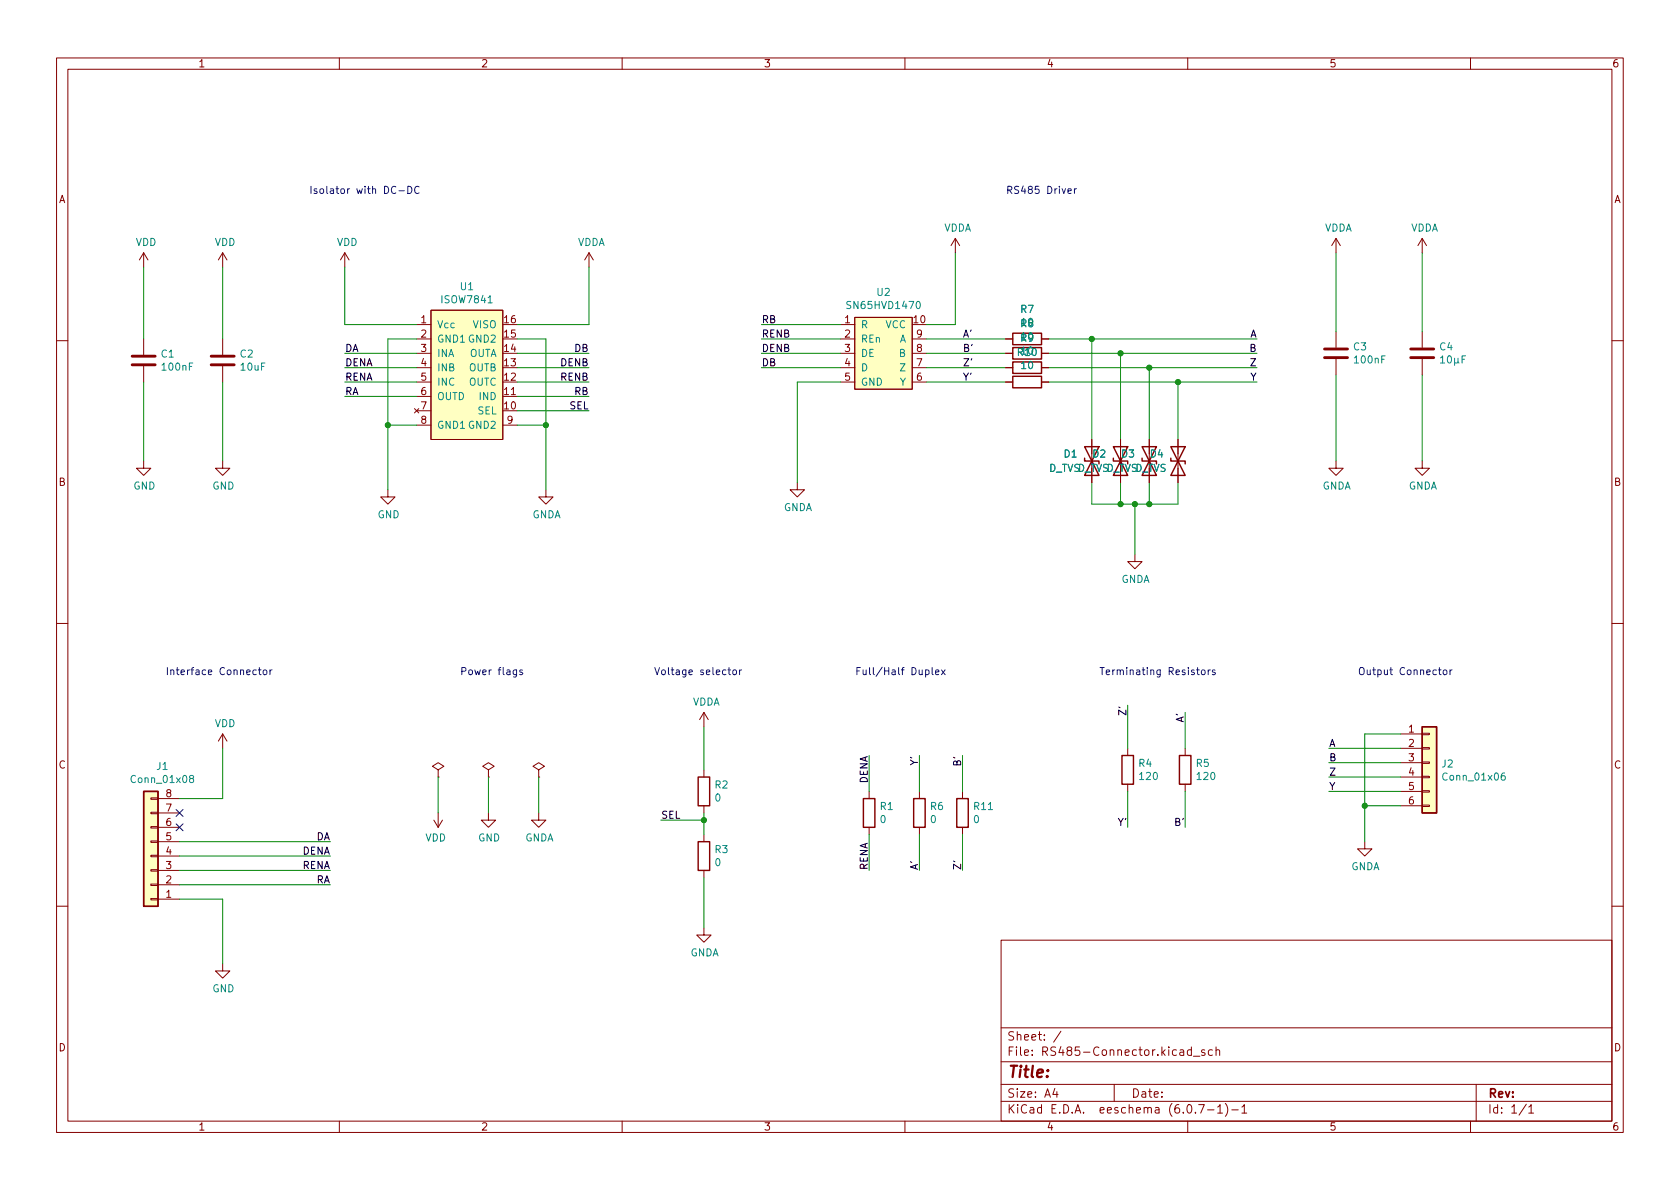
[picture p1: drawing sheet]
<svg xmlns="http://www.w3.org/2000/svg" width="297mm" height="210mm" viewBox="0 0 297 210" stroke-linecap="round" stroke-linejoin="round" font-family="sans-serif">
<g fill="none" stroke="#840000" stroke-width=".18">
<path d="M10 10.2h277v190.1h-277zM12 12.2h273v186.1h-273zM60 10.2v2M110 10.2v2M160 10.2v2M210 10.2v2M260 10.2v2M25.4 44.7l-.8 1.3M25.4 44.7v2.5M25.4 59.9v2.8M25.4 44.7l.8 1.3M39.4 44.7v2.5"/>
<path d="M39.4 59.9v2.8M39.4 44.7l-.8 1.3M39.4 44.7l.7 1.3M61 44.7l-.8 1.3M61 44.7v2.5M61 44.7l.7 1.3M73.7 59.9h2.5M73.7 57.4h2.5M76.2 54.9h12.7v22.8h-12.7zM104.1 44.7l-.7 1.3M104.1 44.7v2.5M104.1 44.7l.8 1.3"/>
<path d="M148.6 59.9h2.5M148.6 57.4h2.5M151.1 56.1h10.2v12.7h-10.2zM161.3 59.9h2.5M168.9 42.2l-.8 1.2M168.9 42.2v2.5M168.9 42.2l.8 1.2M177.8 59.9h1.3M184.1 59.9h1.3M236.2 42.2v2.5M236.2 58.7v2.8M236.2 42.2l-.7 1.2"/>
<path d="M236.2 42.2l.8 1.2M251.5 42.2v2.5M251.5 58.7v2.8M251.5 42.2l-.8 1.2M251.5 42.2l.7 1.2M10 60.2h2M25.4 64.8v2.8M39.4 64.8v2.8M73.3 72.3l.7 .7M73.7 67.6h2.5M73.7 62.5h2.5M73.7 65h2.5"/>
<path d="M73.7 70.1h2.5M73.7 72.6h2.5M73.7 75.2h2.5M74 72.3l-.7 .7M88.9 70.1h2.5M88.9 75.2h2.5M148.6 67.6h2.5M148.6 62.5h2.5M148.6 65h2.5M161.3 67.6h2.5M161.3 62.5h2.5M161.3 65h2.5"/>
<path d="M177.8 67.6h1.3M177.8 62.5h1.3M177.8 65h1.3M184.1 67.6h1.3M184.1 62.5h1.3M184.1 65h1.3M193 77.7v7.6M198.1 77.7v7.6M203.2 77.7v7.6M208.3 77.7v7.6M236.2 63.5v2.8M251.5 63.5v2.8"/>
<path d="M285 60.2h2M25.4 81.5v1.3h1.3l-1.3 1.3-1.3-1.3h1.3M39.4 81.5v1.3h1.2l-1.2 1.3-1.3-1.3h1.3M68.6 86.6v1.3h1.2l-1.2 1.2-1.3-1.2h1.3M96.5 86.6v1.3h1.3l-1.3 1.2-1.3-1.2h1.3M141 85.3v1.3h1.2l-1.2 1.3-1.3-1.3h1.3M200.7 98v1.3h1.2l-1.2 1.3-1.3-1.3h1.3M236.2 81.5v1.3h1.3l-1.3 1.3-1.3-1.3h1.3M251.5 81.5v1.3h1.2l-1.2 1.3-1.3-1.3h1.3M10 110.2h2M285 110.2h2M39.4 129.8l-.8 1.3"/>
<path d="M39.4 129.8v2.5M39.4 129.8l.7 1.3M77.5 136.1l1-.6-1-.6-1 .6 1 .6v1.3M77.5 137.4h.1M86.4 136.1l1-.6-1-.6-1.1 .6 1.1 .6v1.3M86.4 137.4h.1M95.2 136.1l1.1-.6-1.1-.6-1 .6 1 .6v1.3M95.2 137.4h.1M124.5 126v2.5M124.5 136.1v1.3M124.5 126l-.8 1.2M124.5 126l.7 1.2"/>
<path d="M153.7 139.9v1.3M162.6 139.9v1.3M170.2 139.9v1.3M199.4 132.3v1.3M199.4 138.7v1.2M209.5 132.3v1.3M209.5 138.7v1.2M247.6 129.8h3.9M247.6 132.3h3.9M247.6 134.9h3.9M247.6 137.4h3.9M247.6 139.9h3.9"/>
<path d="M251.5 139.8h1.2v.3h-1.2zM251.5 137.3h1.2v.2h-1.2zM251.5 134.7h1.2v.3h-1.2zM251.5 132.2h1.2v.3h-1.2zM251.5 129.7h1.2v.2h-1.2zM26.7 141.1h1.2v.2h-1.2zM26.7 143.6h1.2v.3h-1.2zM26.7 146.2h1.2v.2h-1.2zM26.7 148.7h1.2v.3h-1.2zM26.7 151.3h1.2v.2h-1.2zM26.7 153.8h1.2v.2h-1.2zM26.7 156.3h1.2v.3h-1.2z"/>
<path d="M26.7 158.9h1.2v.2h-1.2zM27.9 159h3.8M27.9 156.5h3.8M27.9 153.9h3.8M27.9 151.4h3.8M27.9 148.8h3.8M27.9 146.3h3.8M27.9 143.8h3.8M27.9 141.2h3.8M76.7 145l.8 1.3M77.5 143.8v2.5M78.2 145l-.7 1.3"/>
<path d="M86.4 143.8v1.2h1.2l-1.2 1.3-1.3-1.3h1.3M95.2 143.8v1.2h1.3l-1.3 1.3-1.2-1.3h1.2M124.5 142.5v1.3M124.5 147.6v1.2M124.5 153.9v1.3M153.7 146.3v1.3M162.6 146.3v1.3M170.2 146.3v1.3M241.3 148.8v1.3h1.3l-1.3 1.3-1.3-1.3h1.3M247.6 142.5h3.9M251.5 142.4h1.2v.2h-1.2zM10 160.2h2"/>
<path d="M39.4 170.4v1.3h1.2l-1.2 1.3-1.3-1.3h1.3M124.5 164.1v1.2h1.2l-1.2 1.3-1.3-1.3h1.3M177 166.3h108v32h-108zM285 160.2h2M60 198.3v2M110 198.3v2M160 198.3v2M177 194.8h108M177 191.8h108M177 187.8h108M177 181.8h108M186.5 192.5l-.4 1h1"/>
<path d="M186.9 193v1M187.6 182.4l-1.3 1.9M197 191.8v3M210 198.3v2M210.6 185.7l-.4-.1-.3 .3v.4l.2 .3h.5M210.6 185.1v1.5M211 186.8h1.1M211.9 195.3h1l-.6 1.5M213 185.7l-.4-.1-.2 .2 .1 .3 .5 .1v.4h-.6M213.5 196.3h1.1M214.4 185.7l-.5-.1-.3 .3v.4l.2 .3h.6M215 185.8l.2-.2 .4 .1v.9"/>
<path d="M215 185.1v1.5M215.3 195.8l.4-.5v1.5M215.3 196.8h.8M216.6 195.1a1.72 1.72 0 0 1 0 2.3M217.8 196.3h1.1M219.6 195.8l.4-.5v1.5M219.6 196.8h.8M260 198.3v2M261 191.8v6.5M269.9 195.3l-1.3 1.9M270.3 195.8l.4-.5v1.5M270.3 196.8h.9"/>
</g>
<g fill="none" stroke="#840000" stroke-width=".25">
<path d="M179.1 58.9h5v2.1h-5zM179.1 66.5h5v2.1h-5zM179.1 61.5h5v2h-5zM179.1 64h5v2h-5zM191.8 79l2.5 5.1h-2.5l2.5-5.1zM196.8 79l2.6 5.1h-2.6l2.6-5.1zM201.9 79l2.6 5.1h-2.6l2.6-5.1zM207 79l2.5 5.1h-2.5l2.5-5.1zM191.8 81v.5h2.5v.5M196.8 81v.5h2.6v.5M201.9 81v.5h2.6v.5M207 81v.5h2.5v.5"/>
<path d="M25.4 139.9h2.5v20.4h-2.5zM123.4 137.4h2.1v5.1h-2.1zM198.4 133.6h2v5.1h-2zM208.5 133.6h2.1v5.1h-2.1zM251.5 128.5h2.5v15.3h-2.5zM123.4 148.8h2.1v5.1h-2.1zM152.7 141.2h2v5.1h-2zM161.5 141.2h2.1v5.1h-2.1zM169.2 141.2h2v5.1h-2z"/>
</g>
<path d="M23.4 64.5h4M23.4 63h4M37.3 64.5h4.1M37.3 63h4.1M234.2 63.2h4.1M234.2 61.7h4.1M249.4 63.2h4.1M249.4 61.7h4.1" fill="none" stroke="#840000" stroke-width=".51"/>
<path d="M254.7 63.3l.4-.4v1.3M254.7 64.2h.7M256 63l.2-.1a.68 .68 0 0 1 .5 .7 .68 .68 0 0 1-.5 .6l-.2-.1-.1-.4zM257.2 63.3v1.3M257.8 64l.2 .2M257.8 63.3l-.1 .8-.3 .1-.2-.2M258.5 63.5h.4M259.1 62.9h-.6v1.3M33.8 137.7l-.3-.3 .1-.2 .2-.1 .3 .1 .1 .2v.1l-.6 .2-.1 .2v.2l.3 .3 .3-.1 .1-.2v-.2l-.2-.2M266 136.7h-.3a.86 .86 0 0 0 0 1.3l.4-.2 .1-.4-.3-.2h-.2l-.3 .2" fill="none" stroke="#008484" stroke-width=".18"/>
<g fill="#ffffc2" stroke="#ffffc2" stroke-width=".18">
<path d="M251.5 128.5h2.5v15.3h-2.5z"/>
<path d="M151.1 56.1h10.2v12.7h-10.2z"/>
<path d="M25.4 139.9h2.5v20.4h-2.5z"/>
<path d="M76.2 54.9h12.7v22.8h-12.7z"/>
</g>
<g fill="none" stroke="#0000c2" stroke-width=".18">
<path d="M70.5 33.7h1M72.1 32.9a.64 .64 0 0 1 .7 .7 .64 .64 0 0 1-.7 .6zM74.1 33.1a.6 .6 0 0 0-.8 .4 .6 .6 0 0 0 .6 .7l.2-.1M188.8 33.8l.6-.1v-.3h-.4l-.2 .2 .1 .6h.5M190 33.4v.8M190.3 33.4l-.3 .2M45.7 118.5h.5M45.9 118v1.1l.3 .2M46.6 118.5h.3l.3 .2v.4l-.3 .2-.3-.1-.1-.1zM47.7 118.5v.8M48.1 118.5l-.4 .2M91.3 118.5v1l-.2 .2h-.3"/>
<path d="M91.3 118.5h-.3l-.3 .2 .2 .5h.4M92.4 118.5h-.3l-.2 .1v.2l.5 .1v.3h-.5M128.7 118.5h.5M128.9 118v1.1l.3 .2M129.7 118.5h.3l.2 .2v.4l-.2 .2-.3-.1-.1-.1zM130.8 118.5v.8M131.1 118.5l-.3 .2M163.7 118.5h.3l.3 .2-.2 .5h-.4M164.8 118v1.1l.2 .2M165.4 118.9l.6-.1v-.3h-.4l-.2 .1 .1 .6h.5M166.4 118.5l.7 .8M167.1 118.5l-.7 .8"/>
<path d="M212.5 118.5h.3l.3 .2v.4l-.3 .2-.3-.1-.1-.1zM213.6 118.5v.8M214 118.5l-.4 .2M214.8 118.5h-.3l-.2 .1 .1 .2 .4 .1v.3h-.5M254.3 118.5h.5M254.5 118v1.1l.3 .2M255.2 118.6l.2-.1 .4 .1v.5l-.1 .1-.3 .1-.2-.1zM256.4 118.5v.8M256.7 118.5l-.3 .2"/>
</g>
<g fill="none" stroke="#008400" stroke-width=".18">
<path d="M25.4 47.2v12.7M39.4 47.2v12.7M61 47.2v10.2h12.7M73.7 59.9h-5.1v26.7M91.4 59.9h5.1v26.7M104.1 47.2v10.2h-12.7M134.6 57.4h14M134.6 59.9h14M163.8 59.9h14M168.9 44.7v12.7h-5.1M185.4 59.9h36.8M193 59.9v17.8"/>
<path d="M236.2 44.7v14M251.5 44.7v14M25.4 67.6v13.9M39.4 67.6v13.9M61 67.6h12.7M61 70.1h12.7M61 65h12.7M61 62.5h12.7M68.6 75.2h5.1M91.4 72.6h12.7M91.4 67.6h12.7M91.4 70.1h12.7"/>
<path d="M91.4 65h12.7M91.4 62.5h12.7M91.4 75.2h5.1M134.6 65h14M134.6 62.5h14M148.6 67.6h-7.6v17.7M163.8 67.6h14M163.8 65h14M163.8 62.5h14M185.4 67.6h36.8M185.4 65h36.8M185.4 62.5h36.8"/>
<path d="M198.1 62.5v15.2M203.2 65v12.7M208.3 67.6v10.1M236.2 66.3v15.2M251.5 66.3v15.2M193 85.3v3.8h15.3v-3.8M198.1 85.3v3.8M200.7 89.1v8.9M203.2 85.3v3.8M39.4 132.3v8.9h-7.7M77.5 137.4v6.4M86.4 137.4v6.4"/>
<path d="M95.2 137.4v6.4M124.5 128.5v7.6M153.7 133.6v6.3M162.6 133.6v6.3M170.2 133.6v6.3M199.4 124.7v7.6M199.4 139.9v6.4M209.5 126v6.3M209.5 139.9v6.4M234.9 134.9h12.7M234.9 139.9h12.7M234.9 132.3h12.7"/>
<path d="M234.9 137.4h12.7M247.6 129.8h-6.3v19M31.7 159h7.7v11.4M31.7 156.5h26.7M31.7 151.4h26.7M31.7 148.8h26.7M31.7 153.9h26.7M116.8 145h7.7M124.5 143.8v3.8M124.5 155.2v8.9M153.7 147.6v6.3M162.6 147.6v6.3"/>
<path d="M170.2 147.6v6.3M241.3 142.5h6.3"/>
</g>
<path d="M31.1 145.7l1.3 1.2M31.1 143.1l1.3 1.3M32.4 145.7l-1.3 1.2M32.4 143.1l-1.3 1.3" fill="none" stroke="#000084" stroke-width=".18"/>
<g fill="#008400" stroke="#008400" stroke-width=".18">
<circle cx="198.1" cy="62.5" r=".46"/>
<circle cx="193" cy="59.9" r=".46"/>
<circle cx="208.3" cy="67.6" r=".46"/>
<circle cx="203.2" cy="65" r=".46"/>
<circle cx="96.5" cy="75.2" r=".46"/>
<circle cx="68.6" cy="75.2" r=".46"/>
<circle cx="203.2" cy="89.1" r=".46"/>
<circle cx="241.3" cy="142.5" r=".46"/>
<circle cx="124.5" cy="145" r=".46"/>
<circle cx="200.7" cy="89.1" r=".46"/>
<circle cx="198.1" cy="89.1" r=".46"/>
</g>
<text font-size="2.8" fill="#840000" x="178" y="190.6">Title:</text>
<g font-size="2.1" fill="#840000">
<text x="178" y="184">Sheet: /</text>
<text x="178" y="186.7">File: RS485-Connector.kicad_sch</text>
<text x="178" y="196.9">KiCad E.D.A. eeschema (6.0.7-1)-1</text>
<text x="178" y="194.1">Size: A4</text>
<text x="200" y="194.1">Date:</text>
<text x="263" y="194.1">Rev:</text>
<text x="263" y="196.9">Id: 1/1</text>
</g>
<g font-size="1.8" fill="#840000">
<text x="35" y="11.9">1</text>
<text x="85" y="11.9">2</text>
<text x="135" y="11.9">3</text>
<text x="185" y="11.9">4</text>
<text x="235" y="11.9">5</text>
<text x="285" y="11.9">6</text>
<text x="10.3" y="35.9">A</text>
<text x="285.3" y="35.9">A</text>
<text x="74.4" y="57.1">1</text>
<text x="74.4" y="59.7">2</text>
<text x="89.2" y="59.7">15</text>
<text x="89.2" y="57.1">16</text>
<text x="149.4" y="57.1">1</text>
<text x="149.4" y="59.7">2</text>
<text x="161.6" y="57.1">10</text>
<text x="162.1" y="59.7">9</text>
<text x="74.4" y="62.2">3</text>
<text x="74.4" y="64.8">4</text>
<text x="89.2" y="64.8">13</text>
<text x="89.2" y="62.2">14</text>
<text x="149.4" y="62.2">3</text>
<text x="149.4" y="64.8">4</text>
<text x="162.1" y="64.8">7</text>
<text x="162.1" y="62.2">8</text>
<text x="74.4" y="67.3">5</text>
<text x="74.4" y="69.8">6</text>
<text x="89.2" y="69.8">11</text>
<text x="89.2" y="67.3">12</text>
<text x="149.4" y="67.3">5</text>
<text x="162.1" y="67.3">6</text>
<text x="74.4" y="72.4">7</text>
<text x="74.4" y="74.9">8</text>
<text x="89.2" y="72.4">10</text>
<text x="89.7" y="74.9">9</text>
<text x="10.3" y="85.9">B</text>
<text x="285.3" y="85.9">B</text>
<text x="249.1" y="129.5">1</text>
<text x="10.3" y="135.9">C</text>
<text x="249.1" y="132.1">2</text>
<text x="249.1" y="134.6">3</text>
<text x="249.1" y="137.2">4</text>
<text x="285.3" y="135.9">C</text>
<text x="29.4" y="143.5">7</text>
<text x="29.4" y="141">8</text>
<text x="249.1" y="139.7">5</text>
<text x="249.1" y="142.2">6</text>
<text x="29.4" y="148.6">5</text>
<text x="29.4" y="146">6</text>
<text x="29.4" y="153.7">3</text>
<text x="29.4" y="151.1">4</text>
<text x="29.4" y="158.7">1</text>
<text x="29.4" y="156.2">2</text>
<text x="10.3" y="185.9">D</text>
<text x="285.3" y="185.9">D</text>
<text x="35" y="199.9">1</text>
<text x="85" y="199.9">2</text>
<text x="135" y="199.9">3</text>
<text x="185" y="199.9">4</text>
<text x="235" y="199.9">5</text>
<text x="285" y="199.9">6</text>
</g>
<g font-size="1.8" fill="#0000c2">
<text x="54.6" y="34.3">Isolator with DC-DC</text>
<text x="177.8" y="34.3">RS485 Driver</text>
<text x="29.2" y="119.4">Interface Connector</text>
<text x="81.3" y="119.4">Power flags</text>
<text x="115.6" y="119.4">Voltage selector</text>
<text x="151.1" y="119.4">Full/Half Duplex</text>
<text x="194.3" y="119.4">Terminating Resistors</text>
<text x="240" y="119.4">Output Connector</text>
</g>
<g font-size="1.8" fill="#008484">
<text x="166.8" y="40.9">VDDA</text>
<text x="234.1" y="40.9">VDDA</text>
<text x="249.4" y="40.9">VDDA</text>
<text x="24" y="43.5">VDD</text>
<text x="37.9" y="43.5">VDD</text>
<text x="59.5" y="43.5">VDD</text>
<text x="102.1" y="43.5">VDDA</text>
<text x="78.2" y="53.6">ISOW7841</text>
<text x="81.4" y="51.3">U1</text>
<text x="155.1" y="52.3">U2</text>
<text x="77.2" y="58">Vcc</text>
<text x="83.7" y="58">VISO</text>
<text x="150.2" y="54.6">SN65HVD1470</text>
<text x="152.1" y="58">R</text>
<text x="156.5" y="58">VCC</text>
<text x="180.5" y="55.3">R7</text>
<text x="180.6" y="57.6">10</text>
<text x="28.5" y="63.2">C1</text>
<text x="28.8" y="65.5">100nF</text>
<text x="42.5" y="63.2">C2</text>
<text x="42.6" y="65.5">10uF</text>
<text x="77.2" y="60.6">GND1 GND2</text>
<text x="77.2" y="63.1">INA</text>
<text x="77.2" y="65.7">INB</text>
<text x="82.9" y="65.7">OUTB</text>
<text x="82.9" y="63.1">OUTA</text>
<text x="152.1" y="60.6">REn</text>
<text x="152.1" y="63.1">DE</text>
<text x="152.1" y="65.7">D</text>
<text x="159" y="63.1">B</text>
<text x="159" y="60.6">A</text>
<text x="159.2" y="65.7">Z</text>
<text x="180" y="62.9">R10</text>
<text x="180.6" y="65.2">10</text>
<text x="180.6" y="60.2">10</text>
<text x="180.6" y="62.7">10</text>
<text x="239.3" y="61.9">C3</text>
<text x="239.6" y="64.3">100nF</text>
<text x="254.6" y="61.9">C4</text>
<text x="77.2" y="68.2">INC</text>
<text x="77.2" y="70.7">OUTD</text>
<text x="82.9" y="68.2">OUTC</text>
<text x="84.8" y="70.7">IND</text>
<text x="152.1" y="68.2">GND</text>
<text x="159.1" y="68.2">Y</text>
<text x="77.2" y="75.8">GND1 GND2</text>
<text x="84.4" y="73.3">SEL</text>
<text x="185.4" y="83.4">D_TVSD_TVSD_TVSD_TVS</text>
<text x="188.1" y="80.9">D1</text>
<text x="193.2" y="80.9">D2</text>
<text x="198.3" y="80.9">D3</text>
<text x="203.4" y="80.9">D4</text>
<text x="23.6" y="86.6">GND</text>
<text x="37.5" y="86.6">GND</text>
<text x="233.7" y="86.6">GNDA</text>
<text x="249" y="86.6">GNDA</text>
<text x="66.7" y="91.6">GND</text>
<text x="94" y="91.6">GNDA</text>
<text x="138.5" y="90.4">GNDA</text>
<text x="198.2" y="103.1">GNDA</text>
<text x="122.4" y="124.8">VDDA</text>
<text x="37.9" y="128.6">VDD</text>
<text x="27.7" y="136.1">J1</text>
<text x="201.4" y="135.6">R4</text>
<text x="201.6" y="137.9">120</text>
<text x="211.5" y="135.6">R5</text>
<text x="211.7" y="137.9">120</text>
<text x="254.9" y="135.7">J2</text>
<text x="23.5" y="138.4">Conn_01x08</text>
<text x="126.4" y="139.4">R2</text>
<text x="126.4" y="141.7">0</text>
<text x="155.6" y="143.2">R1</text>
<text x="164.5" y="143.2">R6</text>
<text x="172.3" y="143.2">R11</text>
<text x="255.4" y="138">Conn_01x06</text>
<text x="75.2" y="148.8">VDD</text>
<text x="84.5" y="148.8">GND</text>
<text x="92.8" y="148.8">GNDA</text>
<text x="155.6" y="145.5">0</text>
<text x="164.5" y="145.5">0</text>
<text x="172.2" y="145.5">0</text>
<text x="126.4" y="150.8">R3</text>
<text x="126.4" y="153.2">0</text>
<text x="238.8" y="153.9">GNDA</text>
<text x="122" y="169.1">GNDA</text>
<text x="37.5" y="175.5">GND</text>
</g>
<g font-size="1.8">
<text x="134.6" y="57.1">RB</text>
<text x="134.6" y="59.7">RENB</text>
<text x="170.2" y="59.7">A'</text>
<text x="221" y="59.7">A</text>
<text x="61" y="62.2">DA</text>
<text x="61" y="64.8">DENA</text>
<text x="99.1" y="64.8">DENB</text>
<text x="101.6" y="62.2">DB</text>
<text x="134.6" y="64.8">DB</text>
<text x="134.6" y="62.2">DENB</text>
<text x="170.2" y="62.2">B'</text>
<text x="170.2" y="64.8">Z'</text>
<text x="221" y="62.2">B</text>
<text x="221.2" y="64.8">Z</text>
<text x="61" y="67.3">RENA</text>
<text x="61" y="69.8">RA</text>
<text x="99.1" y="67.3">RENB</text>
<text x="101.6" y="69.8">RB</text>
<text x="170.2" y="67.3">Y'</text>
<text x="221.1" y="67.3">Y</text>
<text x="100.7" y="72.4">SEL</text>
<text x="199.1" y="126.2" transform="rotate(-90 199.1 126.2)">Z'</text>
<text x="209.3" y="127.7" transform="rotate(-90 209.3 127.7)">A'</text>
<text x="162.3" y="135.2" transform="rotate(-90 162.3 135.2)">Y'</text>
<text x="169.9" y="135.3" transform="rotate(-90 169.9 135.3)">B'</text>
<text x="234.9" y="134.6">B</text>
<text x="234.9" y="137.1">Z</text>
<text x="234.9" y="132.1">A</text>
<text x="153.4" y="138.6" transform="rotate(-90 153.4 138.6)">DENA</text>
<text x="234.9" y="139.7">Y</text>
<text x="55.9" y="148.6">DA</text>
<text x="116.8" y="144.8">SEL</text>
<text x="197.8" y="146">Y'</text>
<text x="207.9" y="146">B'</text>
<text x="53.4" y="151.1">DENA</text>
<text x="53.4" y="153.7">RENA</text>
<text x="153.4" y="153.9" transform="rotate(-90 153.4 153.9)">RENA</text>
<text x="162.3" y="153.9" transform="rotate(-90 162.3 153.9)">A'</text>
<text x="169.9" y="153.9" transform="rotate(-90 169.9 153.9)">Z'</text>
<text x="55.9" y="156.2">RA</text>
</g>
</svg>
